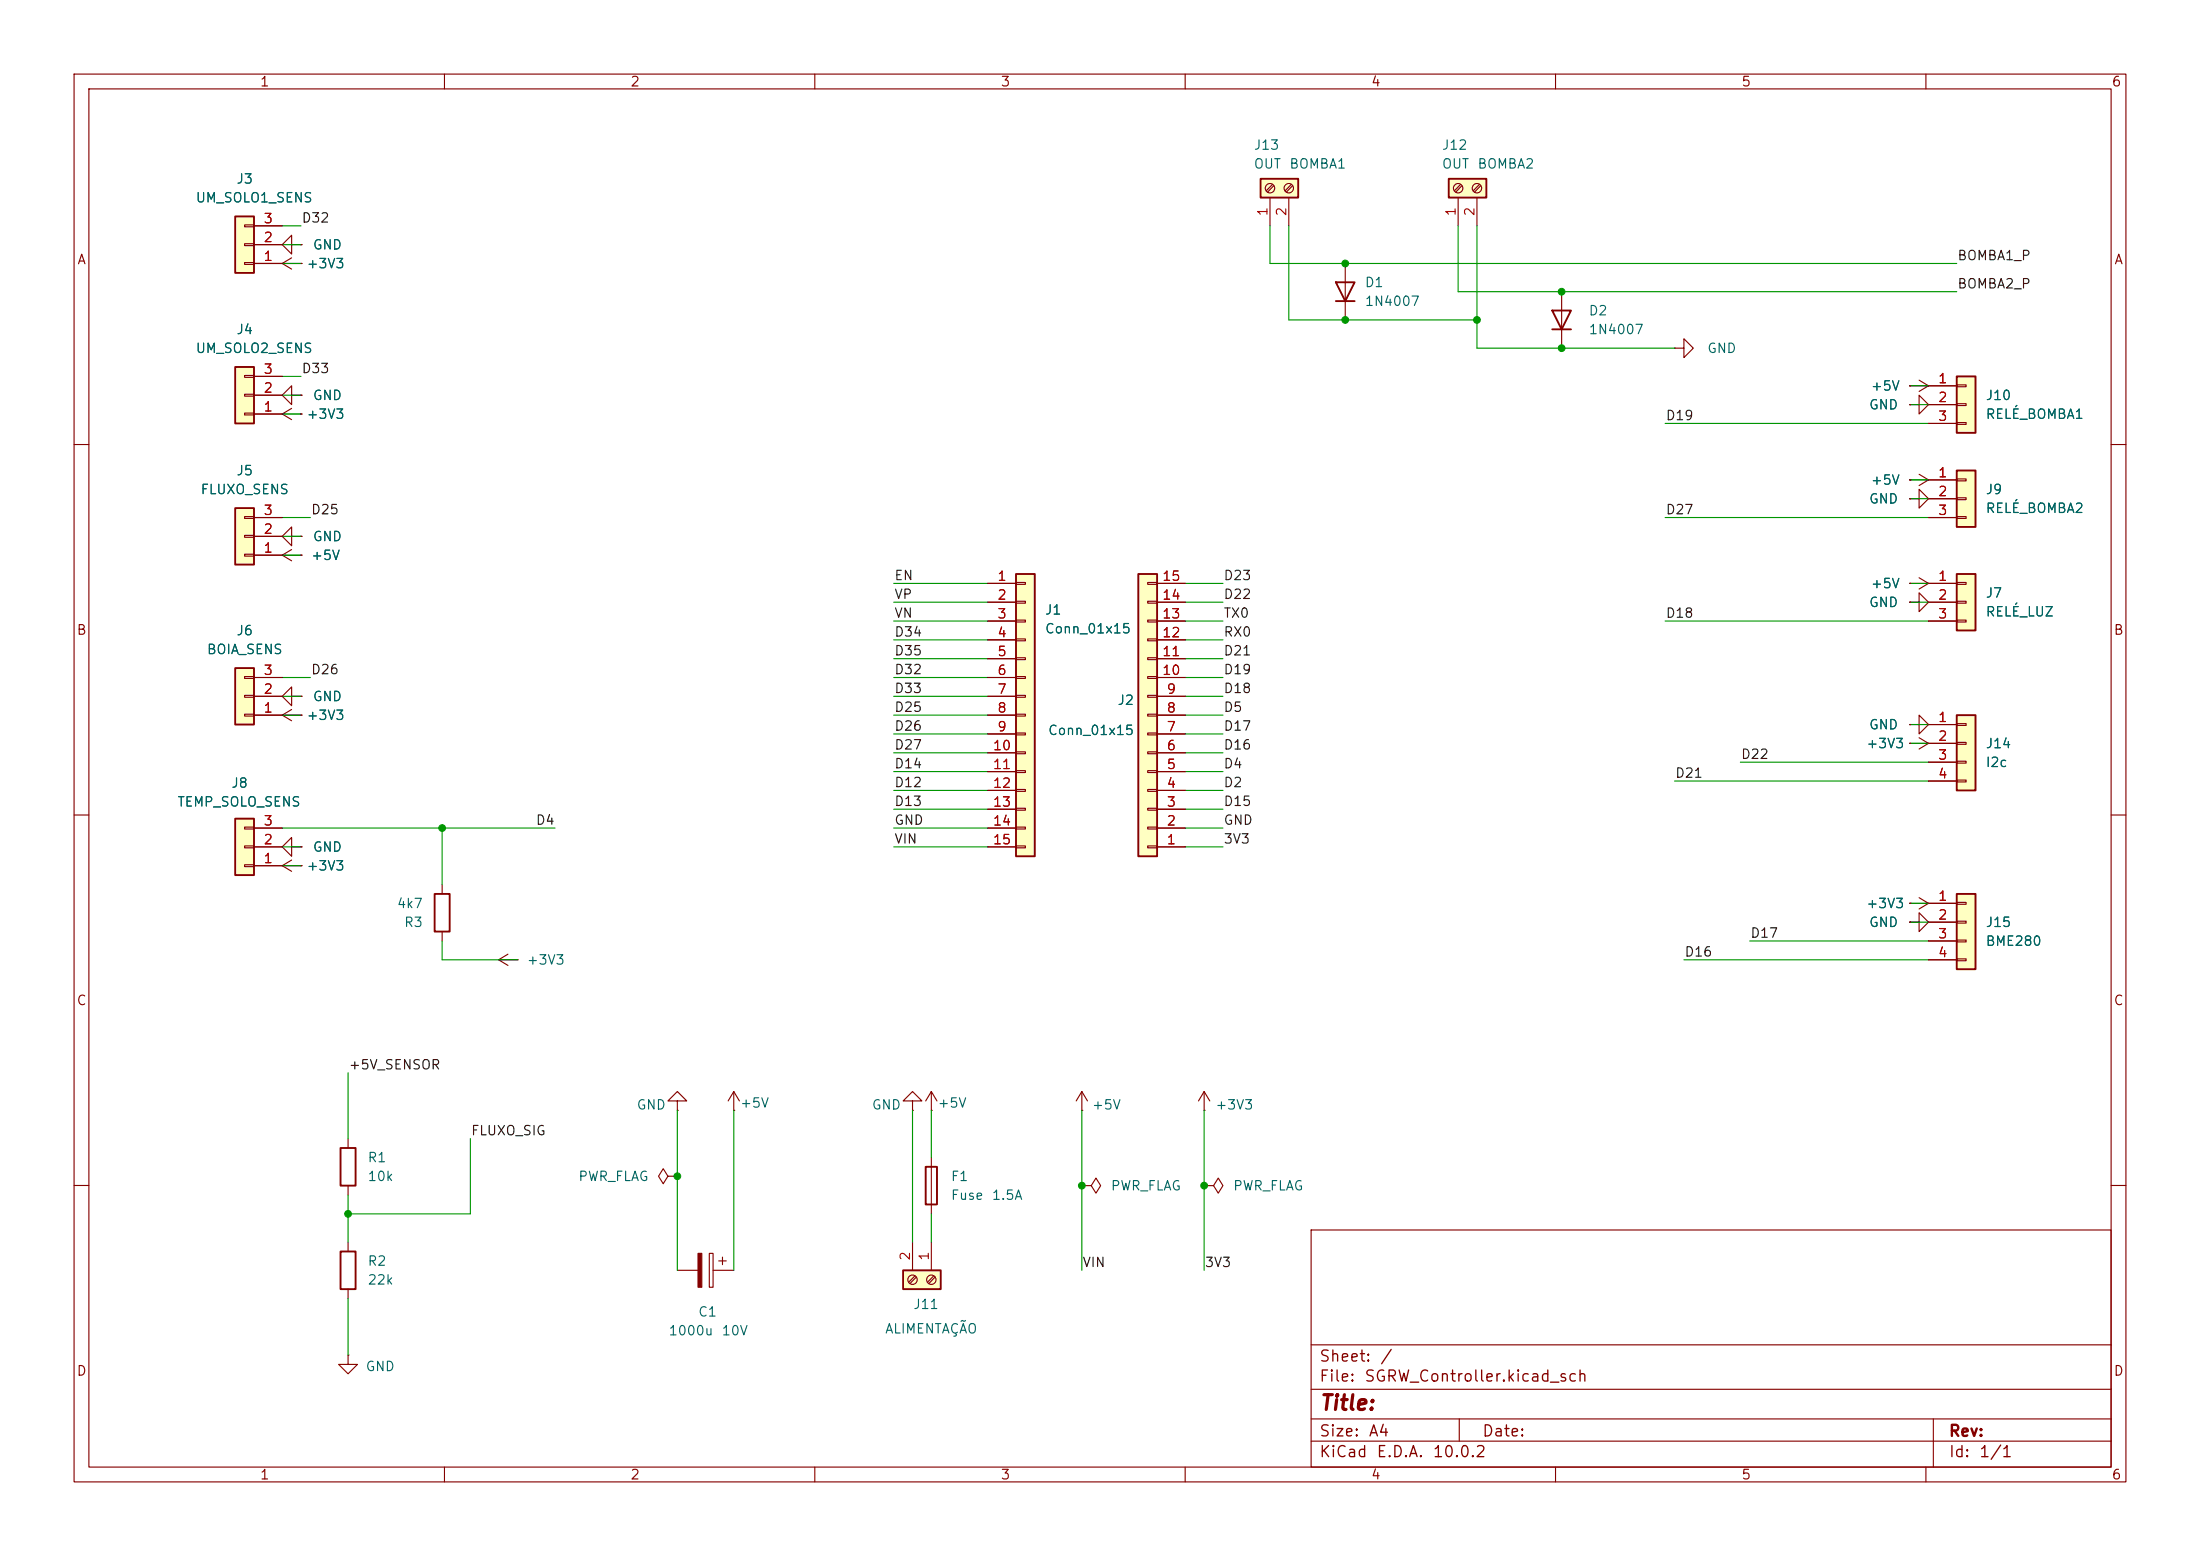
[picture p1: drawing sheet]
<svg xmlns="http://www.w3.org/2000/svg" width="297mm" height="210mm" viewBox="0 0 297 210" stroke-linecap="round" stroke-linejoin="round" font-family="sans-serif">
<g fill="none" stroke="#840000" stroke-width=".15">
<path d="M10 10h277v190h-277zM12 12h273v186h-273zM60 10v2M110 10v2M160 10v2M210 10v2M260 10v2M10 60h2M285 60h2M10 110h2M285 110h2M10 160h2"/>
<path d="M177 166h108v32h-108zM285 160h2M60 198v2M110 198v2M160 198v2M177 194.5h108M177 191.5h108M177 187.5h108M177 181.5h108M197 191.5v3M210 198v2M260 198v2"/>
<path d="M261 191.5v6.5"/>
</g>
<path d="M264.2 96.5h2.5v10.2h-2.5z" fill="#ffffc2"/>
<path d="M264.2 96.5h2.5v10.2h-2.5z" fill="none" stroke="#840000" stroke-width=".25"/>
<g fill="none" stroke="#840000" stroke-width=".15">
<path d="M38.1 35.6l1.3 .7M38.1 35.6h2.5M39.4 34.8l-1.3 .8M40.6 35.6h.1M257.8 67.3h1.3v-1.3l1.2 1.3-1.2 1.3v-1.3M257.8 67.3h.1M260.3 97.8h3.9M264.2 97.7h1.2v.2h-1.2zM260.3 100.3h3.9M260.3 102.9h3.9M260.3 105.4h3.9M264.2 100.2h1.2v.3h-1.2z"/>
<path d="M264.2 102.7h1.2v.3h-1.2zM264.2 105.3h1.2v.2h-1.2zM90.2 158.8l-.7-1.1-.6 1.1 .6 1 .7-1h1.2M91.4 158.8h.1M99.1 149.9h.1M99.1 147.3l-.8 1.3M99.1 147.3l.7 1.3M99.1 147.3v2.6M162.6 149.9h.1M162.6 147.3l-.8 1.3M162.6 147.3l.7 1.3M162.6 147.3v2.6"/>
<path d="M91.4 171.5h2.8M95.8 169.2h.5v4.5h-.5zM96.3 171.5h2.8M97 170.2h1M97.5 169.7v1M146 160h1.3l.7-1 .6 1-.6 1-.7-1M146 160h.1M162.6 160h1.2l.7-1 .6 1-.6 1-.7-1M162.6 160h.1"/>
</g>
<path d="M94.2 169.2h.5v4.5h-.5z" fill="#840000" stroke="#840000" stroke-width=".15"/>
<path d="M264.2 63.5h2.5v7.6h-2.5z" fill="#ffffc2"/>
<path d="M264.2 63.5h2.5v7.6h-2.5z" fill="none" stroke="#840000" stroke-width=".25"/>
<path d="M257.8 52.1h.1M257.8 52.1h2.5M259.1 51.3l1.2 .8M260.3 52.1l-1.2 .7M260.3 64.8h3.9M260.3 67.3h3.9M260.3 69.9h3.9M264.2 64.6h1.2v.3h-1.2zM264.2 67.2h1.2v.2h-1.2zM264.2 69.7h1.2v.3h-1.2z" fill="none" stroke="#840000" stroke-width=".15"/>
<path d="M264.2 50.8h2.5v7.6h-2.5z" fill="#ffffc2"/>
<path d="M264.2 50.8h2.5v7.6h-2.5z" fill="none" stroke="#840000" stroke-width=".25"/>
<path d="M257.8 54.6h1.3v-1.3l1.2 1.3-1.2 1.3v-1.3M257.8 54.6h.1M260.3 52.1h3.9M260.3 54.6h3.9M260.3 57.2h3.9M264.2 51.9h1.2v.3h-1.2zM264.2 54.5h1.2v.2h-1.2zM264.2 57h1.2v.3h-1.2zM257.8 64.8h.1M257.8 64.8h2.5M259.1 64l1.2 .8M260.3 64.8l-1.2 .7" fill="none" stroke="#840000" stroke-width=".15"/>
<path d="M31.7 68.6h2.6v7.6h-2.6z" fill="#ffffc2"/>
<path d="M31.7 68.6h2.6v7.6h-2.6z" fill="none" stroke="#840000" stroke-width=".25"/>
<path d="M33 74.8h1.3v.3h-1.3zM33 72.3h1.3v.2h-1.3zM33 69.7h1.3v.3h-1.3zM34.3 74.9h3.8M34.3 72.4h3.8M34.3 69.9h3.8" fill="none" stroke="#840000" stroke-width=".15"/>
<path d="M31.7 49.5h2.6v7.7h-2.6z" fill="#ffffc2"/>
<path d="M31.7 49.5h2.6v7.7h-2.6z" fill="none" stroke="#840000" stroke-width=".25"/>
<g fill="none" stroke="#840000" stroke-width=".15">
<path d="M33 55.8h1.3v.2h-1.3zM33 53.2h1.3v.3h-1.3zM33 50.7h1.3v.2h-1.3zM34.3 55.9h6.3M34.3 53.3h3.8M34.3 50.8h3.8M39.4 53.3v-1.2l-1.3 1.2 1.3 1.3v-1.3h1.2M39.4 55.1l-1.3 .8 1.3 .7M40.6 55.9h.1M40.6 53.3h.1M226.1 47h1.2v-1.3l1.3 1.3-1.3 1.3v-1.3M226.1 47h.1"/>
<path d="M38.1 74.9l1.3 .8M38.1 74.9h2.5M39.4 74.2l-1.3 .7M40.6 74.9h.1M67.3 129.5l1.3 .8M67.3 129.5h2.5M68.6 128.8l-1.3 .7M69.8 129.5h.1"/>
</g>
<path d="M170.2 24.1h5.1v2.6h-5.1z" fill="#ffffc2"/>
<path d="M170.2 24.1h5.1v2.6h-5.1zM58.7 120.7h2v5h-2z" fill="none" stroke="#840000" stroke-width=".25"/>
<g fill="none" stroke="#840000" stroke-width=".15">
<path d="M171.4 26.7v3.8M171.8 24.9l-.9 .9M172 25.1l-.9 .8M174 26.7v3.8M174.3 24.9l-.8 .9M174.5 25.1l-.8 .8M257.8 78.7h.1M257.8 78.7h2.5M259.1 78l1.2 .7M260.3 78.7l-1.2 .8M257.8 81.3h1.3v-1.3l1.2 1.3-1.2 1.3v-1.3M257.8 81.3h.1"/>
<path d="M59.7 119.4v1.3M59.7 125.7v1.3"/>
<circle cx="171.4" cy="25.4" r=".63"/>
<circle cx="174" cy="25.4" r=".63"/>
</g>
<path d="M264.2 77.5h2.5v7.6h-2.5z" fill="#ffffc2"/>
<path d="M209.5 41.9h2.6l-1.3 2.6zM209.5 44.5h2.6M264.2 77.5h2.5v7.6h-2.5z" fill="none" stroke="#840000" stroke-width=".25"/>
<path d="M210.8 39.4v7.6M260.3 78.7h3.9M264.2 78.6h1.2v.3h-1.2zM257.8 97.8h1.3v-1.3l1.2 1.3-1.2 1.3v-1.3M257.8 97.8h.1M260.3 81.3h3.9M260.3 83.8h3.9M264.2 81.2h1.2v.2h-1.2zM264.2 83.7h1.2v.2h-1.2z" fill="none" stroke="#840000" stroke-width=".15"/>
<path d="M195.6 24.1h5.1v2.6h-5.1z" fill="#ffffc2"/>
<path d="M180.3 38.1h2.6l-1.3 2.5zM195.6 24.1h5.1v2.6h-5.1zM180.3 40.6h2.6M125 157.5h1.5v5.1h-1.5z" fill="none" stroke="#840000" stroke-width=".25"/>
<g fill="none" stroke="#840000" stroke-width=".15">
<path d="M181.6 35.6v7.6M196.8 26.7v3.8M197.2 24.9l-.9 .9M197.4 25.1l-.9 .8M199.4 26.7v3.8M199.7 24.9l-.8 .9M199.9 25.1l-.8 .8M125.7 149.9h.1M125.7 147.3v2.6M125.7 156.2v7.6M125.7 147.3l-.7 1.3M125.7 147.3l.8 1.3"/>
<path d="M146 149.9h.1M146 147.3l-.7 1.3M146 147.3l.8 1.3M146 147.3v2.6"/>
<circle cx="196.8" cy="25.4" r=".63"/>
<circle cx="199.4" cy="25.4" r=".63"/>
</g>
<path d="M153.7 77.5h2.5v38.1h-2.5z" fill="#ffffc2"/>
<path d="M153.7 77.5h2.5v38.1h-2.5z" fill="none" stroke="#840000" stroke-width=".25"/>
<g fill="none" stroke="#840000" stroke-width=".15">
<path d="M154.9 78.6h1.3v.3h-1.3zM156.2 78.7h3.8M154.9 98.9h1.3v.3h-1.3zM154.9 96.4h1.3v.2h-1.3zM154.9 93.9h1.3v.2h-1.3zM154.9 91.3h1.3v.3h-1.3zM154.9 88.8h1.3v.2h-1.3zM154.9 86.2h1.3v.3h-1.3zM154.9 83.7h1.3v.2h-1.3zM154.9 81.2h1.3v.2h-1.3zM156.2 99.1h3.8M156.2 96.5h3.8"/>
<path d="M156.2 94h3.8M156.2 91.4h3.8M156.2 88.9h3.8M156.2 86.4h3.8M156.2 83.8h3.8M156.2 81.3h3.8M259.1 99.6l1.2 .7M154.9 114.2h1.3v.2h-1.3zM154.9 111.6h1.3v.3h-1.3zM154.9 109.1h1.3v.2h-1.3zM154.9 106.6h1.3v.2h-1.3zM154.9 104h1.3v.3h-1.3z"/>
<path d="M154.9 101.5h1.3v.2h-1.3zM156.2 114.3h3.8M156.2 111.8h3.8M156.2 109.2h3.8M156.2 106.7h3.8M156.2 104.1h3.8M156.2 101.6h3.8M257.8 100.3h.1M257.8 100.3h2.5M260.3 100.3l-1.2 .8"/>
</g>
<path d="M137.2 77.5h2.5v38.1h-2.5z" fill="#ffffc2"/>
<path d="M137.2 77.5h2.5v38.1h-2.5z" fill="none" stroke="#840000" stroke-width=".25"/>
<g fill="none" stroke="#840000" stroke-width=".15">
<path d="M133.3 78.7h3.9M137.2 78.6h1.2v.3h-1.2zM133.3 81.3h3.9M133.3 83.8h3.9M133.3 86.4h3.9M133.3 88.9h3.9M133.3 91.4h3.9M133.3 94h3.9M133.3 96.5h3.9M133.3 99.1h3.9M137.2 81.2h1.2v.2h-1.2zM137.2 83.7h1.2v.2h-1.2z"/>
<path d="M137.2 86.2h1.2v.3h-1.2zM137.2 88.8h1.2v.2h-1.2zM137.2 91.3h1.2v.3h-1.2zM137.2 93.9h1.2v.2h-1.2zM137.2 96.4h1.2v.2h-1.2zM137.2 98.9h1.2v.3h-1.2zM133.3 101.6h3.9M133.3 104.1h3.9M133.3 106.7h3.9M133.3 109.2h3.9M133.3 111.8h3.9M133.3 114.3h3.9"/>
<path d="M137.2 101.5h1.2v.2h-1.2zM137.2 104h1.2v.3h-1.2zM137.2 106.6h1.2v.2h-1.2zM137.2 109.1h1.2v.2h-1.2zM137.2 111.6h1.2v.3h-1.2zM137.2 114.2h1.2v.2h-1.2z"/>
</g>
<path d="M121.9 171.5h5.1v2.5h-5.1z" fill="#ffffc2"/>
<path d="M121.9 171.5h5.1v2.5h-5.1z" fill="none" stroke="#840000" stroke-width=".25"/>
<g fill="none" stroke="#840000" stroke-width=".15">
<path d="M38.1 116.8l1.3 .8M38.1 116.8h2.5M39.4 116.1l-1.3 .7M40.6 116.8h.1M257.8 124.5h1.3v-1.3l1.2 1.3-1.2 1.2v-1.2M257.8 124.5h.1M123.2 148.6h1.3l-1.3-1.3-1.3 1.3h1.3v1.3M123.2 149.9h.1M123.2 167.6v3.9M123.5 172.2l-.8 .9M123.7 172.4l-.8 .8M125.7 167.6v3.9"/>
<path d="M126.1 172.2l-.9 .9M126.2 172.4l-.8 .8"/>
<circle cx="123.2" cy="172.7" r=".63"/>
<circle cx="125.7" cy="172.7" r=".63"/>
</g>
<path d="M264.2 120.7h2.5v10.1h-2.5z" fill="#ffffc2"/>
<path d="M264.2 120.7h2.5v10.1h-2.5zM46 168.9h2v5.1h-2z" fill="none" stroke="#840000" stroke-width=".25"/>
<g fill="none" stroke="#840000" stroke-width=".15">
<path d="M39.4 72.4v-1.3l-1.3 1.3 1.3 1.3v-1.3h1.2M40.6 72.4h.1M39.4 114.3v-1.3l-1.3 1.3 1.3 1.3v-1.3h1.2M40.6 114.3h.1M257.8 121.9h.1M257.8 121.9h6.4M259.1 121.2l1.2 .7-1.2 .8M260.3 124.5h3.9M260.3 127h3.9M260.3 129.5h3.9M264.2 121.8h1.2v.2h-1.2zM264.2 124.3h1.2v.3h-1.2z"/>
<path d="M264.2 126.9h1.2v.2h-1.2zM264.2 129.4h1.2v.3h-1.2zM47 167.6v1.3M47 174v1.3"/>
</g>
<path d="M31.7 110.5h2.6v7.6h-2.6z" fill="#ffffc2"/>
<path d="M31.7 110.5h2.6v7.6h-2.6zM46 154.9h2v5.1h-2z" fill="none" stroke="#840000" stroke-width=".25"/>
<g fill="none" stroke="#840000" stroke-width=".15">
<path d="M38.1 96.5l1.3 .8M38.1 96.5h2.5M39.4 94v-1.3l-1.3 1.3 1.3 1.3v-1.3h1.2M39.4 95.8l-1.3 .7M40.6 96.5h.1M40.6 94h.1M33 116.7h1.3v.3h-1.3zM33 114.2h1.3v.2h-1.3zM33 111.6h1.3v.3h-1.3zM34.3 116.8h3.8M34.3 114.3h3.8M34.3 111.8h3.8"/>
<path d="M47 153.7v1.2M91.4 148.6h1.3l-1.3-1.3-1.2 1.3h1.2v1.3M91.4 149.9h.1M47 160v1.3M47 182.9v1.3h1.3l-1.3 1.2-1.3-1.2h1.3M47 182.9h.1"/>
</g>
<path d="M31.7 90.2h2.6v7.6h-2.6z" fill="#ffffc2"/>
<path d="M31.7 90.2h2.6v7.6h-2.6z" fill="none" stroke="#840000" stroke-width=".25"/>
<path d="M39.4 33v-1.2l-1.3 1.2 1.3 1.3v-1.3h1.2M40.6 33h.1M33 96.4h1.3v.2h-1.3zM33 93.9h1.3v.2h-1.3zM33 91.3h1.3v.3h-1.3zM34.3 96.5h3.8M34.3 94h3.8M34.3 91.4h3.8" fill="none" stroke="#840000" stroke-width=".15"/>
<path d="M31.7 29.2h2.6v7.6h-2.6z" fill="#ffffc2"/>
<path d="M31.7 29.2h2.6v7.6h-2.6z" fill="none" stroke="#840000" stroke-width=".25"/>
<g fill="none" stroke="#840000" stroke-width=".15">
<path d="M33 35.4h1.3v.3h-1.3zM33 32.9h1.3v.2h-1.3zM33 30.4h1.3v.2h-1.3zM34.3 35.6h3.8M34.3 33h3.8M34.3 30.5h3.8M40.6 35.6h.1M40.6 33h.1M34.3 55.9h3.8M34.3 53.3h3.8M34.3 50.8h3.8M40.6 53.3h.1"/>
<path d="M40.6 55.9h.1M257.8 52.1h.1M257.8 54.6h.1M260.3 52.1h3.9M260.3 54.6h3.9M260.3 57.2h3.9M34.3 69.9h3.8M34.3 74.9h3.8M34.3 72.4h3.8M40.6 72.4h.1M40.6 74.9h.1M133.3 78.7h3.9"/>
<path d="M156.2 78.7h3.8M257.8 67.3h.1M257.8 64.8h.1M257.8 78.7h.1M260.3 64.8h3.9M260.3 67.3h3.9M260.3 69.9h3.9M260.3 78.7h3.9M34.3 96.5h3.8M34.3 94h3.8M34.3 91.4h3.8M40.6 94h.1"/>
<path d="M40.6 96.5h.1M133.3 81.3h3.9M133.3 83.8h3.9M133.3 96.5h3.9M133.3 94h3.9M133.3 91.4h3.9M133.3 86.4h3.9M133.3 88.9h3.9M133.3 99.1h3.9M156.2 81.3h3.8M156.2 83.8h3.8M156.2 96.5h3.8"/>
<path d="M156.2 94h3.8M156.2 91.4h3.8M156.2 86.4h3.8M156.2 88.9h3.8M156.2 99.1h3.8M257.8 81.3h.1M257.8 97.8h.1M260.3 81.3h3.9M260.3 83.8h3.9M260.3 97.8h3.9M34.3 116.8h3.8M34.3 114.3h3.8"/>
<path d="M34.3 111.8h3.8M40.6 114.3h.1M40.6 116.8h.1M133.3 114.3h3.9M133.3 111.8h3.9M133.3 101.6h3.9M133.3 104.1h3.9M133.3 106.7h3.9M133.3 109.2h3.9M156.2 114.3h3.8M156.2 111.8h3.8M156.2 101.6h3.8"/>
<path d="M156.2 104.1h3.8M156.2 106.7h3.8M156.2 109.2h3.8M257.8 100.3h.1M260.3 100.3h3.9M260.3 102.9h3.9M260.3 105.4h3.9M257.8 124.5h.1M257.8 121.9h.1M260.3 121.9h3.9M260.3 124.5h3.9M260.3 127h3.9"/>
<path d="M260.3 129.5h3.9"/>
</g>
<g fill="none" stroke="#009600" stroke-width=".15">
<path d="M38.1 35.6h2.5M38.1 33h2.5M38.1 30.5h2.5M171.4 30.5v5.1h92.8M174 30.5v12.7h25.4M196.8 30.5v8.9h67.4M199.4 30.5v16.5h26.7M38.1 53.3h2.5M38.1 55.9h2.5M38.1 50.8h2.5M224.8 57.2h35.5M257.8 52.1h2.5"/>
<path d="M257.8 54.6h2.5M38.1 69.9h3.8M38.1 74.9h2.5M38.1 72.4h2.5M120.6 78.7h12.7M160 78.7h5.1M224.8 69.9h35.5M257.8 67.3h2.5M257.8 64.8h2.5M257.8 78.7h2.5M38.1 91.4h3.8M38.1 94h2.5"/>
<path d="M38.1 96.5h2.5M120.6 81.3h12.7M120.6 83.8h12.7M120.6 99.1h12.7M120.6 91.4h12.7M120.6 94h12.7M120.6 96.5h12.7M120.6 86.4h12.7M120.6 88.9h12.7M160 81.3h5.1M160 83.8h5.1M160 99.1h5.1"/>
<path d="M160 91.4h5.1M160 94h5.1M160 96.5h5.1M160 86.4h5.1M160 88.9h5.1M224.8 83.8h35.5M257.8 81.3h2.5M257.8 97.8h2.5M38.1 114.3h2.5M38.1 111.8h36.8M38.1 116.8h2.5M59.7 111.8v7.6"/>
<path d="M120.6 114.3h12.7M120.6 111.8h12.7M120.6 109.2h12.7M120.6 104.1h12.7M120.6 106.7h12.7M120.6 101.6h12.7M160 114.3h5.1M160 111.8h5.1M160 109.2h5.1M160 104.1h5.1M160 106.7h5.1M160 101.6h5.1"/>
<path d="M226.1 105.4h34.2M234.9 102.9h25.4M257.8 100.3h2.5M59.7 127v2.5h10.1M227.3 129.5h33M236.2 127h24.1M257.8 124.5h2.5M257.8 121.9h2.5M47 144.8v8.9M63.5 153.7v10.1h-16.5M91.4 149.9v21.6M99.1 149.9v21.6"/>
<path d="M123.2 149.9v17.7M125.7 149.9v6.3M146 149.9v21.6M162.6 149.9v21.6M47 161.3v6.3M47 175.3v7.6M125.7 163.8v3.8"/>
</g>
<g fill="#009600" stroke="#009600" stroke-width=".14">
<circle cx="162.6" cy="160" r=".46"/>
<circle cx="146" cy="160" r=".46"/>
<circle cx="91.4" cy="158.8" r=".46"/>
<circle cx="47" cy="163.8" r=".46"/>
<circle cx="59.7" cy="111.8" r=".46"/>
<circle cx="181.6" cy="43.2" r=".46"/>
<circle cx="210.8" cy="39.4" r=".46"/>
<circle cx="199.4" cy="43.2" r=".46"/>
<circle cx="181.6" cy="35.6" r=".46"/>
<circle cx="210.8" cy="47" r=".46"/>
</g>
<text font-size="2" fill="#840000" x="178" y="190.8">Title:</text>
<g font-size="1.5" fill="#840000">
<text x="178" y="184.2">Sheet:</text>
<text x="186.2" y="184.2">/</text>
<text x="178" y="186.9">File:</text>
<text x="184.1" y="186.9">SGRW_Controller.kicad_sch</text>
<text x="178" y="197.1">KiCad</text>
<text x="178" y="194.3">Size:</text>
<text x="184.7" y="194.3">A4</text>
<text x="185.7" y="197.1">E.D.A.</text>
<text x="193.3" y="197.1">10.0.2</text>
<text x="200" y="194.3">Date:</text>
<text x="263" y="194.3">Rev:</text>
<text x="263" y="197.1">Id:</text>
<text x="267.1" y="197.1">1/1</text>
</g>
<g font-size="1.3" fill="#840000">
<text x="35" y="12">1</text>
<text x="85" y="12">2</text>
<text x="135" y="12">3</text>
<text x="185" y="12">4</text>
<text x="235" y="12">5</text>
<text x="285" y="12">6</text>
<text x="10.3" y="36">A</text>
<text x="285.3" y="36">A</text>
<text x="10.3" y="86">B</text>
<text x="285.3" y="86">B</text>
<text x="10.3" y="136">C</text>
<text x="285.3" y="136">C</text>
<text x="10.3" y="186">D</text>
<text x="285.3" y="186">D</text>
<text x="35" y="200">1</text>
<text x="85" y="200">2</text>
<text x="135" y="200">3</text>
<text x="185" y="200">4</text>
<text x="235" y="200">5</text>
<text x="285" y="200">6</text>
</g>
<g font-size="1.3" fill="#006464">
<text x="169.2" y="20.5">J13</text>
<text x="169.2" y="23.1">OUT</text>
<text x="174" y="23.1">BOMBA1</text>
<text x="194.6" y="20.5">J12</text>
<text x="194.6" y="23.1">OUT</text>
<text x="199.4" y="23.1">BOMBA2</text>
<text x="26.3" y="27.6">UM_SOLO1_SENS</text>
<text x="31.8" y="25.1">J3</text>
<text x="42.1" y="34">GND</text>
<text x="41.3" y="36.5">+3V3</text>
<text x="184.2" y="39.1">D1</text>
<text x="184.2" y="41.6">1N4007</text>
<text x="26.3" y="48">UM_SOLO2_SENS</text>
<text x="31.8" y="45.4">J4</text>
<text x="214.4" y="42.9">D2</text>
<text x="214.4" y="45.4">1N4007</text>
<text x="230.4" y="48">GND</text>
<text x="252.5" y="53">+5V</text>
<text x="41.3" y="56.9">+3V3</text>
<text x="42.1" y="54.3">GND</text>
<text x="252.2" y="55.6">GND</text>
<text x="268" y="56.9">RELÉ_BOMBA1</text>
<text x="268" y="54.3">J10</text>
<text x="31.8" y="64.5">J5</text>
<text x="252.5" y="65.7">+5V</text>
<text x="27" y="67">FLUXO_SENS</text>
<text x="252.2" y="68.3">GND</text>
<text x="268" y="67">J9</text>
<text x="268" y="69.6">RELÉ_BOMBA2</text>
<text x="41.9" y="75.9">+5V</text>
<text x="42.1" y="73.4">GND</text>
<text x="141" y="83.3">J1</text>
<text x="252.2" y="82.3">GND</text>
<text x="252.5" y="79.7">+5V</text>
<text x="268" y="81">J7</text>
<text x="268" y="83.5">RELÉ_LUZ</text>
<text x="27.8" y="88.6">BOIA_SENS</text>
<text x="31.8" y="86.1">J6</text>
<text x="141" y="85.8">Conn_01x15</text>
<text x="42.1" y="95">GND</text>
<text x="150.8" y="95.5">J2</text>
<text x="41.3" y="97.5">+3V3</text>
<text x="141.4" y="99.5">Conn_01x15</text>
<text x="251.9" y="101.3">+3V3</text>
<text x="252.2" y="98.8">GND</text>
<text x="268" y="101.3">J14</text>
<text x="31.1" y="106.6">J8</text>
<text x="268" y="103.8">I2c</text>
<text x="23.9" y="109.2">TEMP_SOLO_SENS</text>
<text x="41.3" y="117.8">+3V3</text>
<text x="42.1" y="115.3">GND</text>
<text x="53.5" y="122.9">4k7</text>
<text x="54.5" y="125.4">R3</text>
<text x="251.9" y="122.9">+3V3</text>
<text x="252.2" y="125.4">GND</text>
<text x="268" y="125.4">J15</text>
<text x="71" y="130.5">+3V3</text>
<text x="268" y="128">BME280</text>
<text x="99.8" y="149.8">+5V</text>
<text x="126.5" y="149.8">+5V</text>
<text x="85.9" y="150.1">GND</text>
<text x="117.6" y="150.1">GND</text>
<text x="147.3" y="150.1">+5V</text>
<text x="164" y="150.1">+3V3</text>
<text x="49.5" y="157.2">R1</text>
<text x="49.5" y="159.7">10k</text>
<text x="78" y="159.7">PWR_FLAG</text>
<text x="128.3" y="159.7">F1</text>
<text x="149.9" y="161">PWR_FLAG</text>
<text x="166.4" y="161">PWR_FLAG</text>
<text x="128.3" y="162.3">Fuse</text>
<text x="133.8" y="162.3">1.5A</text>
<text x="49.5" y="171.2">R2</text>
<text x="49.5" y="173.7">22k</text>
<text x="94.2" y="178">C1</text>
<text x="123.2" y="177">J11</text>
<text x="49.3" y="185.4">GND</text>
<text x="90.2" y="180.5">1000u</text>
<text x="97.3" y="180.5">10V</text>
<text x="119.4" y="180.3">ALIMENTAÇÃO</text>
</g>
<g font-size="1.3" fill="#a90000">
<text x="171.4" y="29.3" transform="rotate(-90 171.4 29.3)">1</text>
<text x="174" y="29.3" transform="rotate(-90 174 29.3)">2</text>
<text x="196.8" y="29.3" transform="rotate(-90 196.8 29.3)">1</text>
<text x="199.4" y="29.3" transform="rotate(-90 199.4 29.3)">2</text>
<text x="35.5" y="35.5">1</text>
<text x="35.5" y="33">2</text>
<text x="35.5" y="30.5">3</text>
<text x="35.5" y="53.3">2</text>
<text x="35.5" y="50.8">3</text>
<text x="261.5" y="52">1</text>
<text x="35.5" y="55.9">1</text>
<text x="261.5" y="54.6">2</text>
<text x="261.5" y="57.1">3</text>
<text x="261.5" y="64.7">1</text>
<text x="35.5" y="69.8">3</text>
<text x="261.5" y="67.3">2</text>
<text x="261.5" y="69.8">3</text>
<text x="35.5" y="74.9">1</text>
<text x="35.5" y="72.4">2</text>
<text x="134.5" y="78.7">1</text>
<text x="134.5" y="81.3">2</text>
<text x="134.5" y="83.8">3</text>
<text x="156.8" y="83.8">13</text>
<text x="156.8" y="81.3">14</text>
<text x="156.8" y="78.7">15</text>
<text x="261.5" y="78.7">1</text>
<text x="261.5" y="81.3">2</text>
<text x="261.5" y="83.8">3</text>
<text x="134.5" y="86.3">4</text>
<text x="134.5" y="88.9">5</text>
<text x="156.8" y="88.9">11</text>
<text x="156.8" y="86.3">12</text>
<text x="35.5" y="94">2</text>
<text x="35.5" y="91.4">3</text>
<text x="134.5" y="91.4">6</text>
<text x="134.5" y="94">7</text>
<text x="156.8" y="91.4">10</text>
<text x="157.4" y="94">9</text>
<text x="35.5" y="96.5">1</text>
<text x="133.9" y="101.6">10</text>
<text x="134.5" y="96.5">8</text>
<text x="134.5" y="99">9</text>
<text x="157.4" y="101.6">6</text>
<text x="157.4" y="99">7</text>
<text x="157.4" y="96.5">8</text>
<text x="261.5" y="97.8">1</text>
<text x="261.5" y="100.3">2</text>
<text x="133.9" y="104.1">11</text>
<text x="133.9" y="106.7">12</text>
<text x="157.4" y="106.7">4</text>
<text x="157.4" y="104.1">5</text>
<text x="261.5" y="102.8">3</text>
<text x="261.5" y="105.4">4</text>
<text x="35.5" y="111.7">3</text>
<text x="133.9" y="109.2">13</text>
<text x="133.9" y="111.7">14</text>
<text x="157.4" y="111.7">2</text>
<text x="157.4" y="109.2">3</text>
<text x="35.5" y="116.8">1</text>
<text x="35.5" y="114.3">2</text>
<text x="133.9" y="114.3">15</text>
<text x="157.4" y="114.3">1</text>
<text x="261.5" y="121.9">1</text>
<text x="261.5" y="124.4">2</text>
<text x="261.5" y="127">3</text>
<text x="261.5" y="129.5">4</text>
<text x="123.2" y="170.3" transform="rotate(-90 123.2 170.3)">2</text>
<text x="125.7" y="170.3" transform="rotate(-90 125.7 170.3)">1</text>
</g>
<g font-size="1.3" fill="#0f0f0f">
<text x="40.6" y="30.4">D32</text>
<text x="264.2" y="35.4">BOMBA1_P</text>
<text x="264.2" y="39.2">BOMBA2_P</text>
<text x="40.6" y="50.7">D33</text>
<text x="224.8" y="57">D19</text>
<text x="41.9" y="69.7">D25</text>
<text x="224.8" y="69.7">D27</text>
<text x="120.6" y="78.6">EN</text>
<text x="120.6" y="83.7">VN</text>
<text x="120.6" y="81.2">VP</text>
<text x="165.1" y="81.2">D22</text>
<text x="165.1" y="78.6">D23</text>
<text x="165.1" y="83.7">TX0</text>
<text x="224.8" y="83.7">D18</text>
<text x="120.6" y="88.8">D35</text>
<text x="120.6" y="86.2">D34</text>
<text x="165.1" y="88.8">D21</text>
<text x="165.1" y="86.2">RX0</text>
<text x="41.9" y="91.3">D26</text>
<text x="120.6" y="93.9">D33</text>
<text x="120.6" y="91.3">D32</text>
<text x="165.1" y="93.9">D18</text>
<text x="165.1" y="91.3">D19</text>
<text x="120.6" y="101.5">D27</text>
<text x="120.6" y="98.9">D26</text>
<text x="120.6" y="96.4">D25</text>
<text x="165.1" y="96.4">D5</text>
<text x="165.1" y="98.9">D17</text>
<text x="165.1" y="101.5">D16</text>
<text x="120.6" y="106.6">D12</text>
<text x="120.6" y="104">D14</text>
<text x="165.1" y="104">D4</text>
<text x="165.1" y="106.6">D2</text>
<text x="226.1" y="105.3">D21</text>
<text x="234.9" y="102.7">D22</text>
<text x="72.2" y="111.6">D4</text>
<text x="120.6" y="111.6">GND</text>
<text x="120.6" y="109.1">D13</text>
<text x="165.1" y="109.1">D15</text>
<text x="165.1" y="111.6">GND</text>
<text x="120.6" y="114.2">VIN</text>
<text x="165.1" y="114.2">3V3</text>
<text x="227.3" y="129.4">D16</text>
<text x="236.2" y="126.9">D17</text>
<text x="47" y="144.7">+5V_SENSOR</text>
<text x="63.5" y="153.5">FLUXO_SIG</text>
<text x="146" y="171.3">VIN</text>
<text x="162.6" y="171.3">3V3</text>
</g>
</svg>
